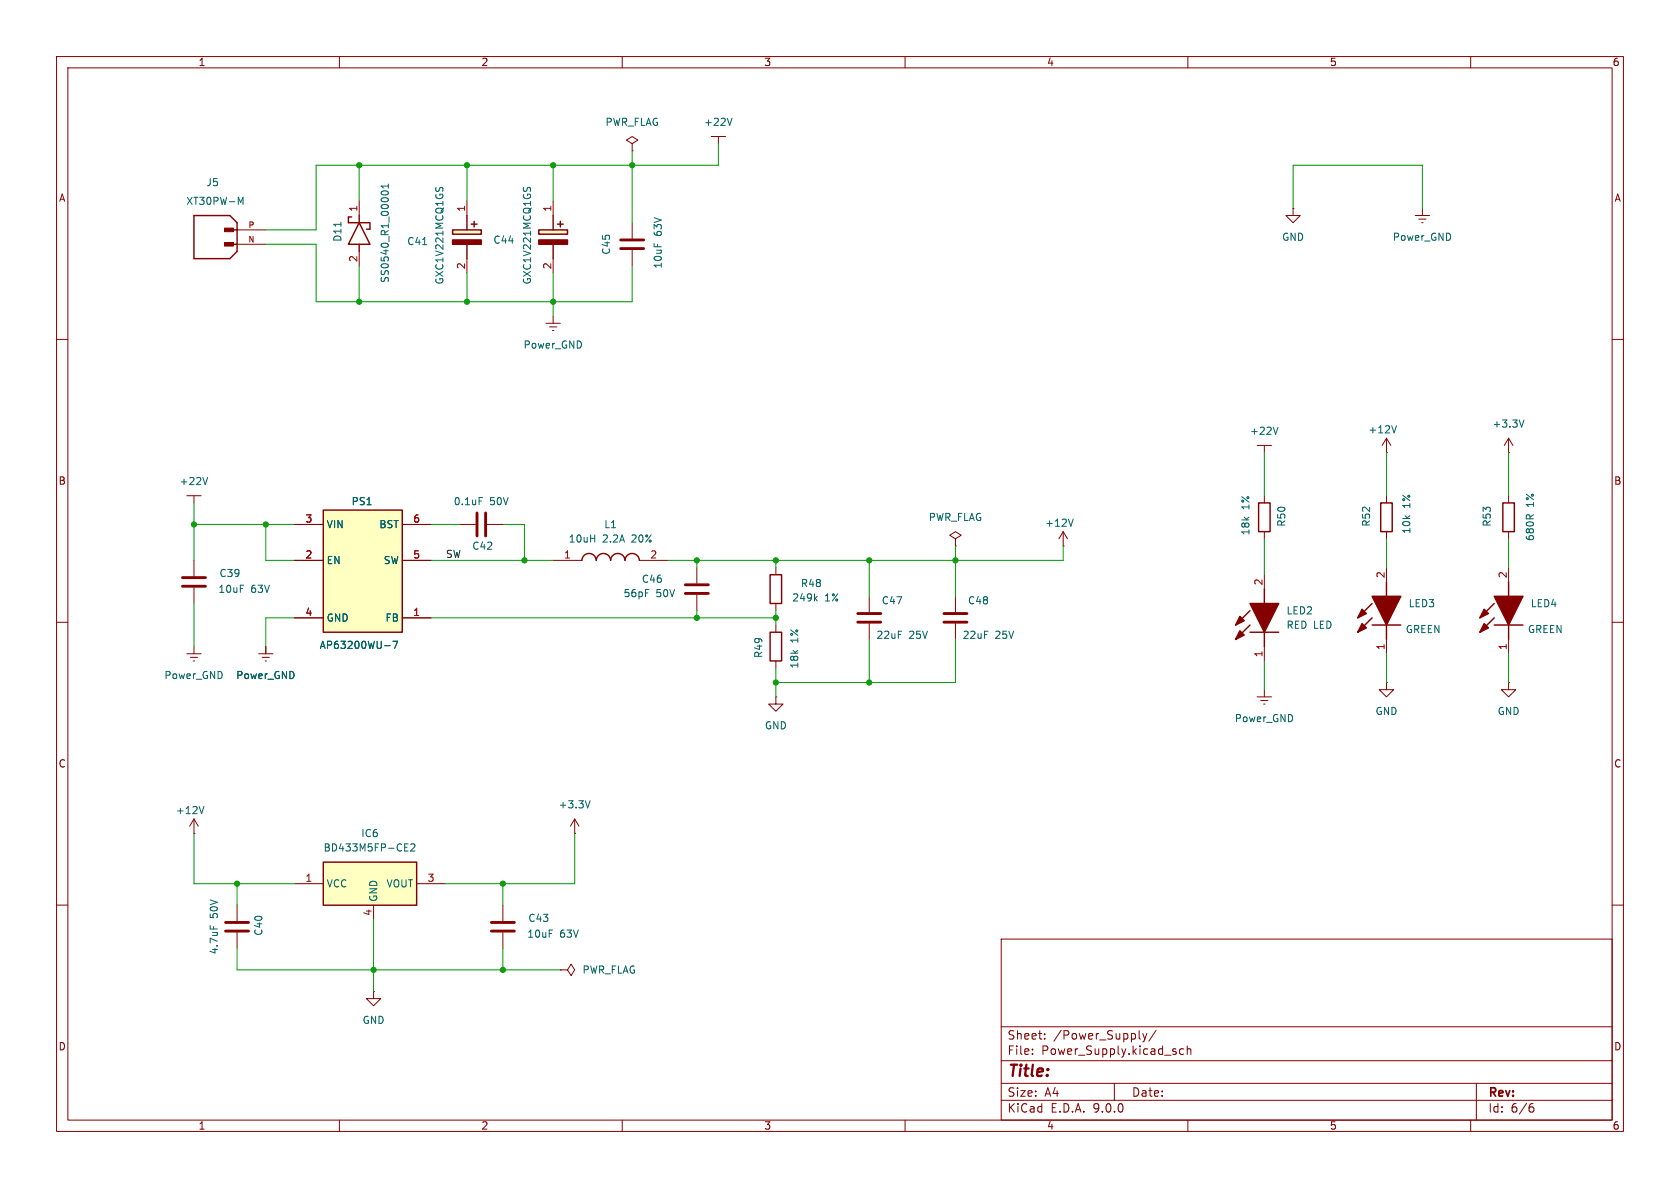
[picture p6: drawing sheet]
<svg xmlns="http://www.w3.org/2000/svg" width="297mm" height="210mm" viewBox="0 0 297 210" stroke-linecap="round" stroke-linejoin="round" font-family="sans-serif">
<g fill="none" stroke="#840000" stroke-width=".18">
<path d="M10 10h277v190h-277zM12 12h273v186h-273zM60 10v2M110 10v2M160 10v2M210 10v2M260 10v2M41.9 40.6h5.1M41.9 43.2h5.1M96.5 57.2h2.6M97.2 57.8h1.2M97.7 58.4h.2"/>
<path d="M97.8 55.9v1.3M10 60h2M285 60h2M188 96.5h.1M188 94l-.8 1.3M188 94l.7 1.3M188 94v2.5M10 110h2M123.2 100.3v2.8M123.2 105.2v2.8M137.2 110.5v1.3M137.2 116.8v1.3"/>
<path d="M285 110h2M137.2 123.2v1.3h1.2l-1.2 1.2-1.3-1.2h1.3M137.2 123.2h.1M34.3 147.3h.1M34.3 144.8l-.8 1.3M34.3 144.8l.8 1.3M34.3 144.8v2.5M10 160h2M66 175.3v1.2h1.3l-1.3 1.3-1.2-1.3h1.2M66 175.3h.1M177 166h108v32h-108zM285 160h2"/>
<path d="M60 198v2M110 198v2M160 198v2M177 194.5h108M177 191.5h108M177 187.5h108M177 181.5h108M182.5 186.3v.1M182.5 185.5v.1M184.7 183.6v.1M184.7 182.8v.1M197 191.5v3"/>
<path d="M202 182.7l.4 1M202.4 183.7l-.2 .4-.2 .1M202.7 182.7l-.3 1M204.4 182.1l-1.3 2M209.2 185.5l-.4-.1-.3 .3v.4l.2 .2h.5M209.9 185.5l.2-.1 .4 .1v.9M209.9 184.9v1.5M210 198v2M260 198v2M261 191.5v6.5M270.6 195.7h.4l.2 .3-.1 .5-.5 .1M271 195.1l-.4 .1"/>
</g>
<path d="M42.1 34.9l.4 .9 .5-.9v1.2M189.7 91.8l-.4 1.2M36.1 142.6l-.5 1.2" fill="none" stroke="#006464" stroke-width=".18"/>
<path d="M34.3 38.1h6.3l1.3 1.3v5.1l-1.3 1.2h-6.3zM40 40.6h1.9M40 43.2h1.9M136.1 111.8h2.1v5h-2.1z" fill="none" stroke="#840000" stroke-width=".25"/>
<g fill="#840000" stroke="#840000" stroke-width=".18">
<path d="M39.7 40.3h1.6v.7h-1.6z"/>
<path d="M39.7 42.9h1.6v.6h-1.6z"/>
</g>
<path d="M121.2 104.9h4M121.2 103.4h4" fill="none" stroke="#840000" stroke-width=".51"/>
<path d="M57.1 152.4h16.6v7.6h-16.6z" fill="#ffffc2"/>
<path d="M136.1 101.6h2.1v5.1h-2.1zM57.1 152.4h16.6v7.6h-16.6z" fill="none" stroke="#840000" stroke-width=".25"/>
<g fill="none" stroke="#840000" stroke-width=".18">
<path d="M111.8 25.4l1-.6-1-.7-1.1 .7 1.1 .6v1.3M111.8 26.7h.1M111.8 39.4v2.8M125.7 24.1h2.6M127 24.1v1.3M111.8 44.2v2.8M81.3 92.7h2.8M86.1 92.7h2.8M168.9 95.3l1-.7-1-.6-1 .6 1 .7v1.2M168.9 96.5h.1M137.2 100.3v1.3M137.2 106.7v1.3"/>
<path d="M153.7 105.4v2.8M153.7 110.2v2.8M168.9 105.4v2.8M168.9 110.2v2.8M52.1 156.2h5M73.7 156.2h5M101.6 147.3h.1M101.6 144.8l-.8 1.3M101.6 144.8l.8 1.3M101.6 144.8v2.5M41.9 160v2.8M41.9 164.8v2.8"/>
<path d="M66 160v2.6M88.9 160v2.8M88.9 164.8v2.8M99.1 171.5h1.2l.7-1.1 .6 1.1-.6 1-.7-1M99.1 171.5h.1"/>
</g>
<path d="M129.4 20.9l-.4 1.3M84.7 88h.6M144.1 105.8l.4 .4M144.5 105.4l-.5 .5M71.5 149.8h.5M71.5 150.4h.6M71.5 149.2h.6M72.6 149.3l.5-.1 .3 .3-.8 .9h.8M104.3 141.5l-.4 1.3M37.2 163.6v.6" fill="none" stroke="#006464" stroke-width=".18"/>
<path d="M109.7 43.9h4.1M109.7 42.4h4.1M84.3 90.7v4M85.9 90.7v4M151.6 110h4.1M151.6 108.5h4.1M166.9 110h4M166.9 108.5h4M39.9 164.6h4M39.9 163.1h4M86.9 164.6h4M86.9 163.1h4" fill="none" stroke="#840000" stroke-width=".51"/>
<path d="M95.2 40.6h5.1v.8h-5.1z" fill="#ffffc2"/>
<path d="M97.8 38.1v2.5M98.6 39.6h1M99.1 39.1v1M95.2 40.6h5.1v.8h-5.1zM97.8 43.2v2.5" fill="none" stroke="#840000" stroke-width=".25"/>
<path d="M95.2 42.4h5.1v.8h-5.1z" fill="#840000" stroke="#840000" stroke-width=".25"/>
<path d="M97.8 35.6v2.5M97.8 45.7v2.6" fill="none" stroke="#840000" stroke-width=".18"/>
<path d="M92.6 33.1l-.1 .2M93.2 33.4l.2-.3 .4 .3" fill="none" stroke="#006464" stroke-width=".18"/>
<path d="M80 40.6h5.1v.8h-5.1z" fill="#ffffc2"/>
<g fill="none" stroke="#840000" stroke-width=".25">
<path d="M62.2 38.4h-.6v1h3.8M63.5 39.4l1.9 3.8h-3.8zM63.5 38.1v1.3M65.4 39.5v1h-.6M82.5 38.1v2.5M83.3 39.6h1M83.8 39.1v1M63.5 43.2v1.3M80 40.6h5.1v.8h-5.1zM82.5 43.2v2.5M222.5 88.9h2v5.1h-2zM244.1 88.9h2v5.1h-2z"/>
<path d="M265.7 88.9h2v5.1h-2zM221 111.8h5.1M221 110.5l-2.6 2.5M221 108l-2.6 2.5M223.5 104.1v2.6M223.5 111.8v2.5M242.6 110.5h5M242.6 109.2l-2.6 2.6M242.6 106.7l-2.6 2.5M245.1 102.9v2.5M245.1 110.5v2.5M264.2 110.5h5"/>
<path d="M264.2 109.2l-2.6 2.6M264.2 106.7l-2.6 2.5M266.7 102.9v2.5M266.7 110.5v2.5"/>
</g>
<g fill="#840000" stroke="#840000" stroke-width=".25">
<path d="M80 42.4h5.1v.8h-5.1z"/>
<path d="M242.6 105.4h5l-2.5 5.1z"/>
<path d="M240.8 110.2l.8 .8-1.6 .8z"/>
<path d="M240.8 107.7l.8 .8-1.6 .7z"/>
<path d="M264.2 105.4h5l-2.5 5.1z"/>
<path d="M262.4 110.2l.7 .8-1.5 .8z"/>
<path d="M262.4 107.7l.7 .8-1.5 .7z"/>
<path d="M221 106.7h5.1l-2.6 5.1z"/>
<path d="M219.2 111.5l.8 .8-1.6 .7z"/>
<path d="M219.2 109l.8 .7-1.6 .8z"/>
</g>
<g fill="none" stroke="#840000" stroke-width=".18">
<path d="M63.5 35.6v2.5M82.5 35.6v2.5M228.6 36.8v1.3h1.3l-1.3 1.3-1.3-1.3h1.3M228.6 36.8h.1M250.2 38.1h2.5M250.8 38.7h1.3M251.3 39.4h.3M251.5 36.8v1.3M63.5 44.5v2.5M82.5 45.7v2.6M222.2 78.7h2.6M223.5 78.7v1.3"/>
<path d="M245.1 77.5v2.5M245.1 77.5l-.8 1.2M245.1 77.5l.8 1.2M266.7 77.5v2.5M266.7 77.5l-.8 1.2M266.7 77.5l.8 1.2M223.5 87.6v1.3M223.5 94v1.3M245.1 80h.1M245.1 87.6v1.3M245.1 94v1.3M266.7 80h.1"/>
<path d="M266.7 87.6v1.3M266.7 94v1.3M223.5 101.6v2.5M223.5 114.3v2.5M245.1 100.3v2.6M245.1 113v2.6M266.7 100.3v2.6M266.7 113v2.6M222.2 123.2h2.6M222.9 123.8h1.3M223.4 124.5h.2M223.5 121.9v1.3"/>
<path d="M245.1 120.7v1.2h1.3l-1.3 1.3-1.3-1.3h1.3M245.1 120.7h.1M266.7 120.7v1.2h1.3l-1.3 1.3-1.3-1.3h1.3M266.7 120.7h.1"/>
</g>
<path d="M60.3 39.3v.7M67.6 34.4l-.2-.2a.68 .68 0 0 1 .6-.5 .68 .68 0 0 1 .7 .5l-.3 .2M68.7 32.5v.8M68.7 32.9h-1.3l.3 .4M77.1 33.1l-.1 .2M77.7 33.4l.2-.3 .4 .3M74.7 43.3h.7M225.9 75.5l-.4 1.3M246.9 75.3l-.4 1.2M269.4 74.2l-.4 1.3" fill="none" stroke="#006464" stroke-width=".18"/>
<path d="M57.1 90.2h14v21.6h-14z" fill="#ffffc2"/>
<path d="M57.1 90.2h14v21.6h-14zM102.9 99.1a1.27 1.27 0 0 1 1.2-1.3 1.27 1.27 0 0 1 1.3 1.3 1.27 1.27 0 0 1 1.3-1.3 1.27 1.27 0 0 1 1.2 1.3 1.27 1.27 0 0 1 1.3-1.3 1.27 1.27 0 0 1 1.3 1.3 1.27 1.27 0 0 1 1.3-1.3 1.27 1.27 0 0 1 1.2 1.3" fill="none" stroke="#840000" stroke-width=".25"/>
<g fill="none" stroke="#840000" stroke-width=".18">
<path d="M33 87.6h2.6M34.3 87.6v1.3M34.3 99.1v2.8M52.1 92.7h5M52.1 99.1h5M71.1 92.7h5.1M71.1 99.1h5.1M97.8 99.1h5.1M113 99.1h5.1M33 115.6h2.6M33.7 116.2h1.2M34.2 116.8h.2"/>
<path d="M34.3 103.9v2.8M34.3 114.3v1.3M45.7 115.6h2.6M46.4 116.2h1.2M46.9 116.8h.2M47 114.3v1.3M52.1 109.2h5M71.1 109.2h5.1"/>
</g>
<path d="M36.7 84.4l-.4 1.3M68 114.1h1M69.5 113.4h.8l-.5 1.2" fill="none" stroke="#006464" stroke-width=".18"/>
<path d="M32.3 103.6h4M32.3 102.1h4" fill="none" stroke="#840000" stroke-width=".51"/>
<g fill="none" stroke="#009600" stroke-width=".18">
<path d="M63.5 29.2v6.4M82.5 29.2v6.4M97.8 29.2v6.4M111.8 26.7v12.7M127 25.4v3.8h-71.1v11.4h-8.9M228.6 36.8v-7.6h22.9v7.6M47 43.2h8.9v10.1h55.9v-6.3M63.5 47v6.3M82.5 48.3v5M97.8 48.3v7.6M34.3 88.9v10.2M34.3 92.7h17.8"/>
<path d="M47 92.7v6.4h5.1M76.2 99.1h21.6M76.2 92.7h5.1M88.9 92.7h3.8v6.4M123.2 99.1v1.2M137.2 99.1v1.2M153.7 99.1v6.3M168.9 96.5v8.9M188 96.5v2.6h-69.9M223.5 80v7.6M223.5 95.3v6.3M245.1 80v7.6"/>
<path d="M245.1 95.3v5M266.7 80v7.6M266.7 95.3v5M34.3 106.7v7.6M52.1 109.2h-5.1v5.1M76.2 109.2h61M123.2 108v1.2M137.2 108v2.5M137.2 118.1v5.1M153.7 113v7.7M168.9 113v7.7h-31.7M223.5 116.8v5.1"/>
<path d="M245.1 115.6v5.1M266.7 115.6v5.1M34.3 147.3v8.9h17.8M41.9 156.2v3.8M88.9 156.2v3.8M101.6 147.3v8.9h-22.9M41.9 167.6v3.9h57.2M66 162.6v12.7M88.9 167.6v3.9"/>
</g>
<g fill="#009600" stroke="#009600" stroke-width=".18">
<circle cx="66" cy="171.5" r=".46"/>
<circle cx="88.9" cy="171.5" r=".46"/>
<circle cx="88.9" cy="156.2" r=".46"/>
<circle cx="41.9" cy="156.2" r=".46"/>
<circle cx="137.2" cy="99.1" r=".46"/>
<circle cx="123.2" cy="99.1" r=".46"/>
<circle cx="123.2" cy="109.2" r=".46"/>
<circle cx="111.8" cy="29.2" r=".46"/>
<circle cx="97.8" cy="29.2" r=".46"/>
<circle cx="153.7" cy="120.7" r=".46"/>
<circle cx="168.9" cy="99.1" r=".46"/>
<circle cx="137.2" cy="109.2" r=".46"/>
<circle cx="153.7" cy="99.1" r=".46"/>
<circle cx="137.2" cy="120.7" r=".46"/>
<circle cx="97.8" cy="53.3" r=".46"/>
<circle cx="82.5" cy="53.3" r=".46"/>
<circle cx="63.5" cy="29.2" r=".46"/>
<circle cx="82.5" cy="29.2" r=".46"/>
<circle cx="63.5" cy="53.3" r=".46"/>
<circle cx="47" cy="92.7" r=".46"/>
<circle cx="34.3" cy="92.7" r=".46"/>
<circle cx="92.7" cy="99.1" r=".46"/>
</g>
<text font-size="2.8" fill="#840000" x="178" y="190.9">Title:</text>
<g font-size="2.1" fill="#840000">
<text x="178" y="184">Sheet:</text>
<text x="186.2" y="184">/Power_Supply/</text>
<text x="178" y="186.7">File:</text>
<text x="184.1" y="186.7">Power_Supply.kicad_sch</text>
<text x="178" y="196.9">KiCad</text>
<text x="178" y="194.1">Size:</text>
<text x="184.7" y="194.1">A4</text>
<text x="185.7" y="196.9">E.D.A.</text>
<text x="193.3" y="196.9">9.0.0</text>
<text x="200" y="194.1">Date:</text>
<text x="263" y="194.3">Rev:</text>
<text x="263" y="196.9">Id:</text>
<text x="267.1" y="196.9">6/6</text>
</g>
<g font-size="1.8" fill="#840000">
<text x="35" y="11.9">1</text>
<text x="85" y="11.9">2</text>
<text x="135" y="11.9">3</text>
<text x="185" y="11.9">4</text>
<text x="235" y="11.9">5</text>
<text x="285" y="11.9">6</text>
<text x="10.3" y="35.9">A</text>
<text x="285.3" y="35.9">A</text>
<text x="10.3" y="85.9">B</text>
<text x="285.3" y="85.9">B</text>
<text x="10.3" y="135.9">C</text>
<text x="285.3" y="135.9">C</text>
<text x="10.3" y="185.9">D</text>
<text x="285.3" y="185.9">D</text>
<text x="35" y="199.9">1</text>
<text x="85" y="199.9">2</text>
<text x="135" y="199.9">3</text>
<text x="185" y="199.9">4</text>
<text x="235" y="199.9">5</text>
<text x="285" y="199.9">6</text>
</g>
<g font-size="1.8" fill="#006464">
<text x="106.9" y="22.5">PWR_FLAG</text>
<text x="124.4" y="22.5">+22V</text>
<text x="36.4" y="33.1">J5</text>
<text x="32.8" y="36.4">XT30PW-M</text>
<text x="117.2" y="41.8" transform="rotate(-90 117.2 41.8)">63V</text>
<text x="60.6" y="42.8" transform="rotate(-90 60.6 42.8)">D11</text>
<text x="71.9" y="43.5">C41</text>
<text x="87.1" y="43.3">C44</text>
<text x="108.1" y="45.1" transform="rotate(-90 108.1 45.1)">C45</text>
<text x="117.2" y="47.6" transform="rotate(-90 117.2 47.6)">10uF</text>
<text x="226.6" y="42.8">GND</text>
<text x="246.1" y="42.8">Power_GND</text>
<text x="68.9" y="50.1" transform="rotate(-90 68.9 50.1)">SS0540_R1_00001</text>
<text x="78.6" y="50.4" transform="rotate(-90 78.6 50.4)">GXC1V221MCQ1GS</text>
<text x="94.1" y="50.4" transform="rotate(-90 94.1 50.4)">GXC1V221MCQ1GS</text>
<text x="92.5" y="61.8">Power_GND</text>
<text x="220.9" y="77.1">+22V</text>
<text x="241.8" y="76.8">+12V</text>
<text x="263.8" y="75.8">+3.3V</text>
<text x="31.6" y="86">+22V</text>
<text x="62.1" y="89.5">PS1</text>
<text x="80.1" y="89.5">0.1uF</text>
<text x="86.6" y="89.5">50V</text>
<text x="249.5" y="89.9" transform="rotate(-90 249.5 89.9)">1%</text>
<text x="271.4" y="89.7" transform="rotate(-90 271.4 89.7)">1%</text>
<text x="57.7" y="93.6">VIN</text>
<text x="67" y="93.6">BST</text>
<text x="106.7" y="93.6">L1</text>
<text x="164.1" y="92.3">PWR_FLAG</text>
<text x="184.7" y="93.3">+12V</text>
<text x="221.1" y="94.7" transform="rotate(-90 221.1 94.7)">18k</text>
<text x="221.1" y="90.1" transform="rotate(-90 221.1 90.1)">1%</text>
<text x="227.4" y="93.2" transform="rotate(-90 227.4 93.2)">R50</text>
<text x="242.4" y="93.2" transform="rotate(-90 242.4 93.2)">R52</text>
<text x="249.5" y="94.5" transform="rotate(-90 249.5 94.5)">10k</text>
<text x="263.8" y="93.2" transform="rotate(-90 263.8 93.2)">R53</text>
<text x="271.4" y="95.7" transform="rotate(-90 271.4 95.7)">680R</text>
<text x="57.7" y="99.9">EN</text>
<text x="67.7" y="99.9">SW</text>
<text x="83.4" y="97.4">C42</text>
<text x="100.4" y="96.1">10uH</text>
<text x="106.5" y="96.1">2.2A</text>
<text x="111.8" y="96.1">20%</text>
<text x="38.5" y="105">10uF</text>
<text x="38.7" y="102.2">C39</text>
<text x="44.3" y="105">63V</text>
<text x="110.1" y="105.8">56pF</text>
<text x="113.4" y="103.2">C46</text>
<text x="116" y="105.8">50V</text>
<text x="140" y="106.5">249k</text>
<text x="141.5" y="104">R48</text>
<text x="145.8" y="106.5">1%</text>
<text x="155.8" y="107">C47</text>
<text x="171" y="107">C48</text>
<text x="248.9" y="107.5">LED3</text>
<text x="270.5" y="107.5">LED4</text>
<text x="57.7" y="110.1">GND</text>
<text x="68.1" y="110.1">FB</text>
<text x="141.3" y="113.7" transform="rotate(-90 141.3 113.7)">1%</text>
<text x="154.8" y="113.1">22uF</text>
<text x="160.7" y="113.1">25V</text>
<text x="170.1" y="113.1">22uF</text>
<text x="175.9" y="113.1">25V</text>
<text x="227.3" y="111.4">RED LED</text>
<text x="227.3" y="108.8">LED2</text>
<text x="248.4" y="112.1">GREEN</text>
<text x="270" y="112.1">GREEN</text>
<text x="56.4" y="114.9">AP63200WU-7</text>
<text x="135" y="116.4" transform="rotate(-90 135 116.4)">R49</text>
<text x="141.3" y="118.3" transform="rotate(-90 141.3 118.3)">18k</text>
<text x="29" y="120.2">Power_GND</text>
<text x="41.7" y="120.2">Power_GND</text>
<text x="135.1" y="129.1">GND</text>
<text x="218.2" y="127.9">Power_GND</text>
<text x="243.1" y="126.6">GND</text>
<text x="264.7" y="126.6">GND</text>
<text x="98.7" y="143.1">+3.3V</text>
<text x="31" y="144.1">+12V</text>
<text x="63.8" y="148.2">IC6</text>
<text x="57.1" y="150.7">BD433M5FP-CE2</text>
<text x="57.7" y="157.1">VCC</text>
<text x="66.9" y="159.5" transform="rotate(-90 66.9 159.5)">GND</text>
<text x="68.2" y="157.1">VOUT</text>
<text x="38.7" y="162.4" transform="rotate(-90 38.7 162.4)">50V</text>
<text x="46.6" y="165.5" transform="rotate(-90 46.6 165.5)">C40</text>
<text x="93.1" y="166">10uF</text>
<text x="93.3" y="163.2">C43</text>
<text x="98.9" y="166">63V</text>
<text x="38.7" y="168.8" transform="rotate(-90 38.7 168.8)">4.7uF</text>
<text x="102.9" y="172.3">PWR_FLAG</text>
<text x="64" y="181.2">GND</text>
</g>
<g font-size="1.8" fill="#a90000">
<text x="63.2" y="37.5" transform="rotate(-90 63.2 37.5)">1</text>
<text x="82.3" y="37.5" transform="rotate(-90 82.3 37.5)">1</text>
<text x="97.5" y="37.5" transform="rotate(-90 97.5 37.5)">1</text>
<text x="63.2" y="46.4" transform="rotate(-90 63.2 46.4)">2</text>
<text x="82.3" y="47.7" transform="rotate(-90 82.3 47.7)">2</text>
<text x="97.5" y="47.7" transform="rotate(-90 97.5 47.7)">2</text>
<text x="53.9" y="92.5">3</text>
<text x="73" y="92.5">6</text>
<text x="53.9" y="98.8">2</text>
<text x="73" y="98.8">5</text>
<text x="99.6" y="98.8">1</text>
<text x="114.9" y="98.8">2</text>
<text x="223.3" y="103.6" transform="rotate(-90 223.3 103.6)">2</text>
<text x="244.9" y="102.3" transform="rotate(-90 244.9 102.3)">2</text>
<text x="266.4" y="102.3" transform="rotate(-90 266.4 102.3)">2</text>
<text x="53.9" y="109">4</text>
<text x="73" y="109">1</text>
<text x="223.3" y="116.3" transform="rotate(-90 223.3 116.3)">1</text>
<text x="244.9" y="115" transform="rotate(-90 244.9 115)">1</text>
<text x="266.4" y="115" transform="rotate(-90 266.4 115)">1</text>
<text x="53.9" y="156">1</text>
<text x="75.5" y="156">3</text>
<text x="65.8" y="162" transform="rotate(-90 65.8 162)">4</text>
</g>
<text font-size="1.8" fill="#0f0f0f" x="78.7" y="98.7">SW</text>
<g font-size="1.4" fill="#a90000">
<text x="43.8" y="40.4">P</text>
<text x="43.8" y="42.9">N</text>
</g>
</svg>
